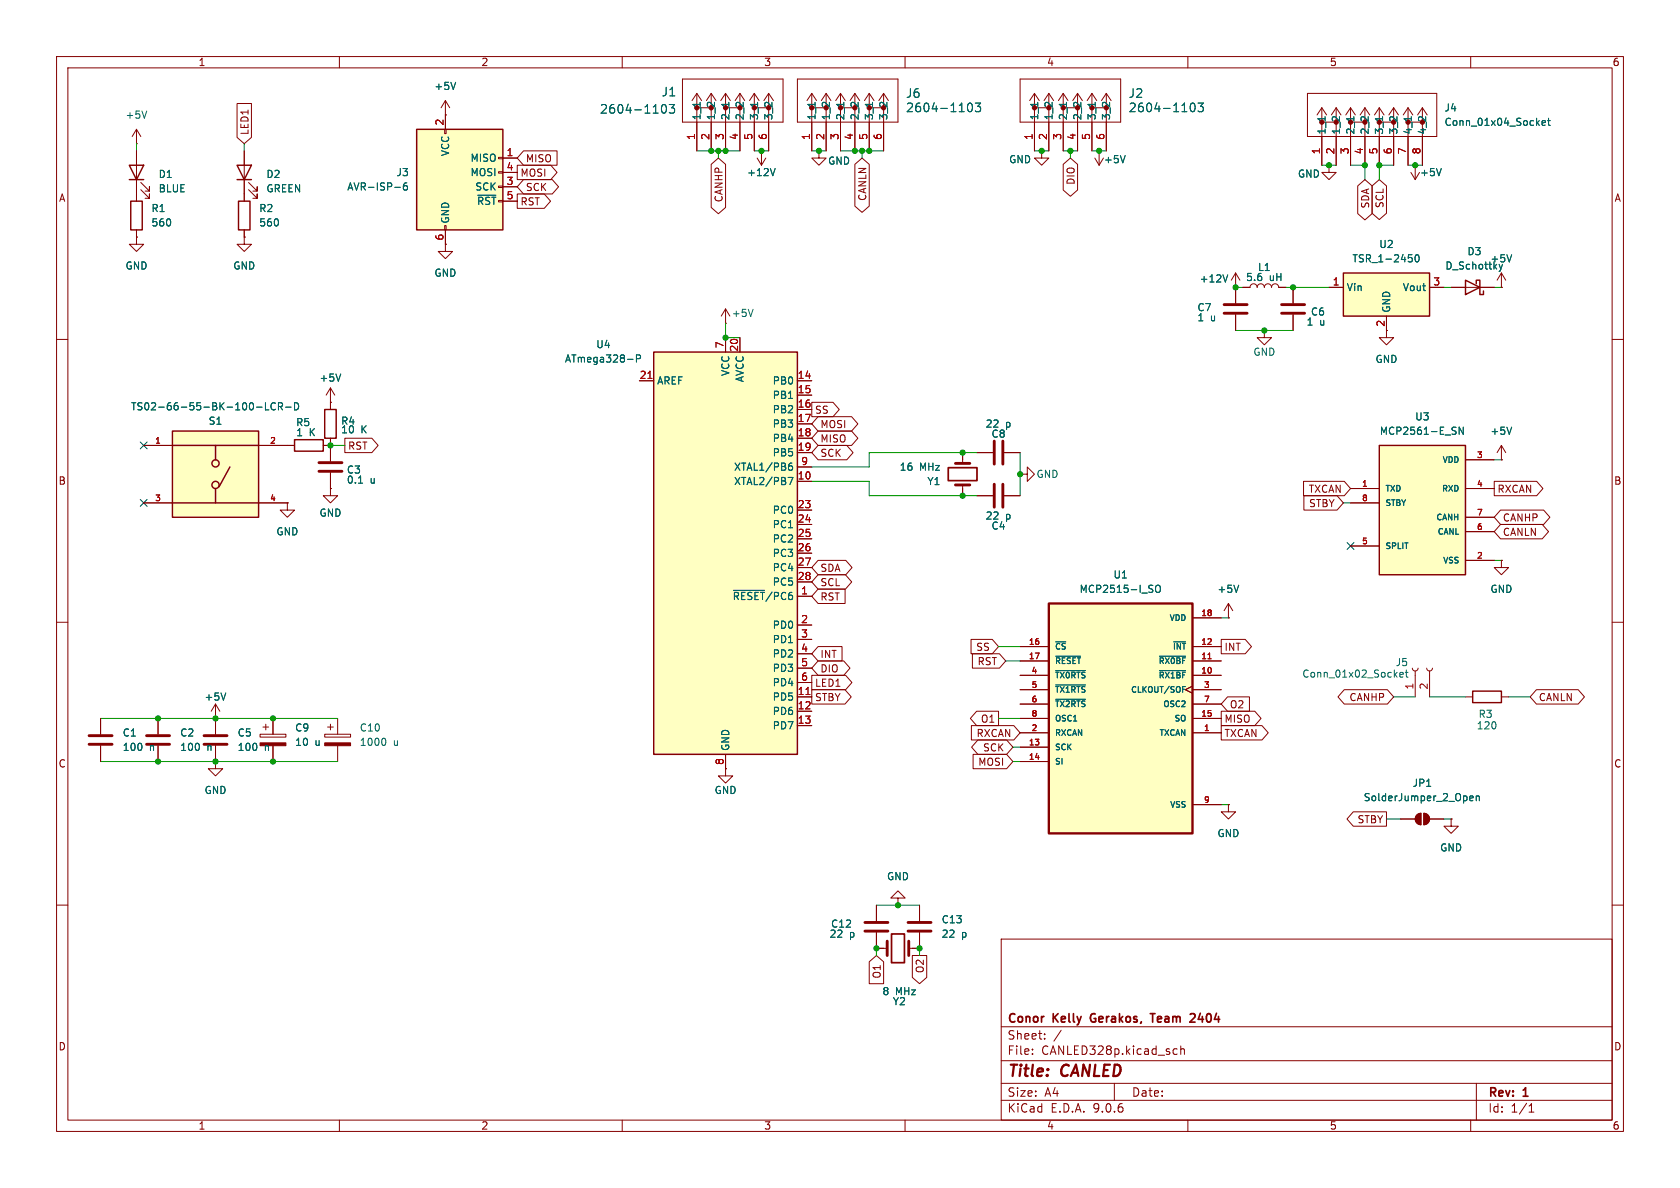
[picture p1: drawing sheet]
<svg xmlns="http://www.w3.org/2000/svg" width="297mm" height="210mm" viewBox="0 0 297 210" stroke-linecap="round" stroke-linejoin="round" font-family="sans-serif">
<g fill="none" stroke="#840000" stroke-width=".18">
<path d="M10 10h277v190h-277zM12 12h273v186h-273zM60 10v2M110 10v2M120.6 14h17.8v7.6h-17.8zM123.2 19.1h2.5M123.2 16.5v10.2M123.2 16.5l-.9 1.3M123.2 16.5l.8 1.3M125.7 16.5v10.2M125.7 16.5l-.8 1.3M125.7 16.5l.9 1.3"/>
<path d="M128.3 16.5v10.2M128.3 19.1h2.5M128.3 16.5l-.9 1.3M128.3 16.5l.8 1.3M130.8 16.5v10.2M130.8 16.5l-.8 1.3M130.8 16.5l.9 1.3M133.3 19.1h2.6M133.3 16.5v10.2M133.3 16.5l-.8 1.3M133.3 16.5l.9 1.3M135.9 16.5v10.2"/>
<path d="M135.9 16.5l-.9 1.3M135.9 16.5l.8 1.3M141 14h17.7v7.6h-17.7zM143.5 19.1h2.5M143.5 16.5v10.2M143.5 16.5l-.8 1.3M143.5 16.5l.9 1.3M146 16.5v10.2M146 16.5l-.8 1.3M146 16.5l.9 1.3M148.6 19.1h2.5M148.6 16.5v10.2"/>
<path d="M148.6 16.5l-.9 1.3M148.6 16.5l.8 1.3M151.1 16.5v10.2M151.1 16.5l-.8 1.3M151.1 16.5l.9 1.3M153.7 19.1h2.5M153.7 16.5v10.2M153.7 16.5l-.9 1.3M153.7 16.5l.8 1.3M156.2 16.5v10.2M156.2 16.5l-.8 1.3M156.2 16.5l.9 1.3"/>
<path d="M160 10v2M210 10v2M260 10v2M144.8 26.7v1.2h1.2l-1.2 1.3-1.3-1.3h1.3M144.8 26.7h.1M78.7 43.2v1.3h1.3l-1.3 1.2-1.2-1.2h1.2M78.7 43.2h.1M128.3 57.2h.1M128.3 54.6l-.8 1.3M128.3 54.6l.7 1.3M128.3 54.6v2.6M10 60h2"/>
<path d="M285 60h2M10 110h2M285 110h2M38.1 127v2.8M38.1 131.8v2.8M247.6 144.8h2.6M250.5 144.1l.7-.3v2a1.02 1.02 0 0 1-.9-.6 1.02 1.02 0 0 1 .2-1.1zM251.7 143.8a1.02 1.02 0 0 1 1 1 1.02 1.02 0 0 1-1 1zM252.7 144.8h2.6M10 160h2M177 166h108v32h-108zM285 160h2"/>
<path d="M60 198v2M110 198v2M160 198v2M177 194.5h108M177 191.5h108M177 187.5h108M177 181.5h108M182.5 186.3v.1M182.5 185.5v.1M184.7 183.6v.1M184.7 182.8v.1M187.6 182.1l-1.3 2"/>
<path d="M197 191.5v3M207.5 186.3h.6M207.5 185.5h.6M208.7 185.5l.3-.1 .3 .1 .1 .9M208.7 184.9v1.5M210 198v2M260 198v2M261 191.5v6.5M270.3 196.6h.9M270.3 195.5l.4-.4v1.5"/>
</g>
<path d="M192.9 179.4l-.1 .4 .1 .7M203.3 179.2h.9M203.8 179.2v1.5M210.6 179.2l.5 .1 .2 .3-1 1.1h1" fill="none" stroke="#840000" stroke-width=".3"/>
<g fill="none" stroke="#006464" stroke-width=".18">
<path d="M117.2 18.5h.1a.83 .83 0 0 1 .6 .6 .83 .83 0 0 1-.3 .8l-.2 .1a.83 .83 0 0 1-.5-.6 .83 .83 0 0 1 .3-.9zM118.3 18.5h1l-.5 .6 .4 .1v.7l-.2 .1h-.5l-.2-.1M123.8 18.1v.7M128.8 18.1v.7M133.9 18.1v.7M144.1 18.1v.7M149.2 18.1v.7M154.2 18.1v.7M171.2 18.4l.2-.2a.83 .83 0 0 1 .6 .7 .83 .83 0 0 1-.3 .8h-.2a.82 .82 0 0 1-.3-1.3zM172.4 18.2h1l-.5 .6 .4 .1v.7l-.2 .1h-.5l-.2-.1M133.1 54.7l-.4 1.3M259.8 141.1l.6-.1v-.2l-.4-.1-.2 .2 .1 .6h.5"/>
<path d="M261 140.8l.2-.1 .3 .1v.7M261 140.7v.8"/>
</g>
<path d="M36.1 131.6h4M36.1 130h4" fill="none" stroke="#840000" stroke-width=".51"/>
<g fill="#840000" stroke="#840000" stroke-width=".18">
<path d="M250.5 144.1l.7-.3v2a1.02 1.02 0 0 1-.9-.6 1.02 1.02 0 0 1 .2-1.1z"/>
<path d="M251.7 143.8a1.02 1.02 0 0 1 1 1 1.02 1.02 0 0 1-1 1z"/>
</g>
<path d="M73.7 22.9h15.2v17.7h-15.2z" fill="#ffffc2"/>
<g fill="none" stroke="#840000" stroke-width=".18">
<path d="M78.7 17.8v5.1M78.7 17.8l-.7 1.3M78.7 17.8l.8 1.3M24.1 25.4h.1M24.1 22.9l-.7 1.2M24.1 22.9l.8 1.2M24.1 22.9v2.5M24.1 26.7v8.9M24.9 33.5l1.5 1.6v-.8v.8h-.7M24.9 32.3l1.5 1.5v-.8v.8h-.7M43.2 26.7v8.9M43.9 33.5l1.6 1.6v-.8v.8h-.8"/>
<path d="M43.9 32.3l1.6 1.5v-.8v.8h-.8M78.6 22.9h.3v.7h-.3zM78.6 39.9h.3v.7h-.3zM78.7 20.3h.1M88.1 27.8h.8v.3h-.8zM88.1 30.4h.8v.2h-.8zM88.1 32.9h.8v.2h-.8zM88.9 27.9h2.5M88.9 30.5h2.5M88.9 33h2.5M88.9 35.6h2.5M24.1 41.9v1.3h1.3l-1.3 1.3-1.2-1.3h1.2"/>
<path d="M24.1 41.9h.1M24.1 40.6v1.3M43.2 41.9v1.3h1.2l-1.2 1.3-1.3-1.3h1.3M43.2 41.9h.1M43.2 40.6v1.3M78.7 40.6v2.6M50.8 88.9v1.3h1.3l-1.3 1.2-1.3-1.2h1.3M50.8 88.9h.1M58.4 86.4v1.2h1.3l-1.3 1.3-1.3-1.3h1.3M58.4 86.4h.1"/>
</g>
<path d="M22.9 29.2h2.5l-1.3 2.6zM22.9 31.8h2.5M23.1 35.6h2v5h-2zM41.9 29.2h2.5l-1.2 2.6zM41.9 31.8h2.5M42.2 35.6h2v5h-2zM73.7 22.9h15.2v17.7h-15.2z" fill="none" stroke="#840000" stroke-width=".25"/>
<path d="M25.9 19.6l-.4 1.3M80.6 14.5l-.5 1.3M69.8 33.1h1M71.9 32.3l-.3 .1a.86 .86 0 0 0 0 1.2l.4-.1v-.4l-.2-.3-.4 .1-.1 .2M84.5 34.5h3.2" fill="none" stroke="#006464" stroke-width=".18"/>
<path d="M30.5 76.2h15.2v15.2h-15.2z" fill="#ffffc2"/>
<g fill="none" stroke="#840000" stroke-width=".25">
<path d="M30.5 76.2h15.2v15.2h-15.2zM30.5 78.7h15.2M38.1 78.7v2.6M52.1 77.7h5v2.1h-5zM57.4 72.4h2v5.1h-2zM30.5 88.9h15.2M38.1 86.4v2.5M40.6 82.6l-1.9 3.4M260.3 122.2h5.1v2h-5.1z"/>
<circle cx="38.1" cy="81.9" r=".63"/>
<circle cx="38.1" cy="85.7" r=".63"/>
</g>
<g fill="none" stroke="#840000" stroke-width=".18">
<path d="M180.3 14h17.8v7.6h-17.8zM182.9 19.1h2.5M182.9 16.5v10.2M182.9 16.5l-.9 1.3M182.9 16.5l.8 1.3M185.4 16.5v10.2M185.4 16.5l-.8 1.3M185.4 16.5l.9 1.3M188 19.1h2.5M188 16.5v10.2M188 16.5l-.9 1.3M188 16.5l.8 1.3"/>
<path d="M190.5 16.5v10.2M190.5 16.5l-.8 1.3M190.5 16.5l.8 1.3M193 19.1h2.6M193 16.5v10.2M193 16.5l-.8 1.3M193 16.5l.9 1.3M195.6 16.5v10.2M195.6 16.5l-.9 1.3M195.6 16.5l.8 1.3M193.5 27.9l.8 1.3M194.3 26.7h.1"/>
<path d="M194.3 26.7v2.5M195.1 27.9l-.8 1.3M234.9 29.2v1.3h1.3l-1.3 1.3-1.2-1.3h1.2M234.9 29.2h.1M218.4 50.8h.1M218.4 48.3l-.7 1.2M218.4 48.3l.8 1.2M218.4 48.3v5.3M218.4 55.6v2.8M219.7 50.8h1.3a.64 .64 0 0 1 .6-.6 .64 .64 0 0 1 .6 .6 .64 .64 0 0 1 .7-.6 .64 .64 0 0 1 .6 .6 .64 .64 0 0 1 .7-.6 .64 .64 0 0 1 .6 .6 .64 .64 0 0 1 .6-.6 .64 .64 0 0 1 .7 .6h1.2M228.6 50.8v2.8M228.6 55.6v2.8"/>
<path d="M25.4 78.7h5.1M45.7 78.7h6.4M57.1 78.7h1.3M58.4 71.1h.1M58.4 68.6l-.7 1.3M58.4 68.6l.8 1.3M58.4 68.6v3.8M58.4 77.5v4M25.4 88.9h5.1M45.7 88.9h5.1M58.4 83.6v2.8M249.7 118.1l.1 .4 .4 .1 .4-.1 .1-.4"/>
<path d="M250.2 118.6v4.6M252.2 118.1l.2 .4 .3 .1 .4-.1 .1-.4M252.7 118.6v4.6M38.1 134.6v1.3h1.3l-1.3 1.3-1.3-1.3h1.3M38.1 134.6h.1M57.4 129.8h4.6v.5h-4.6zM57.9 128.5h1M58.4 128v1M59.7 127v2.8M59.7 131.8v2.8M259.1 123.2h1.2M265.4 123.2h1.3"/>
</g>
<g fill="none" stroke="#006464" stroke-width=".18">
<path d="M183.5 18.1v.7M188.5 18.1v.7M193.6 18.1v.7M210.6 18.4l.2-.2a.83 .83 0 0 1 .6 .7 .83 .83 0 0 1-.3 .8h-.2a.82 .82 0 0 1-.3-1.3zM211.8 18.2h.9l-.5 .6 .5 .1v.7l-.3 .1h-.4l-.2-.1M198.9 27.5l-.4 1.3M217 48.6l-.4 1.3M45.4 72h.9M46.9 71.2v1.3h.6M48.7 71.3a.6 .6 0 0 0-.9 .4 .6 .6 0 0 0 .6 .8l.3-.2M49.2 71.9l.6-.1 .2-.2-.1-.3-.7-.1v1.3M49.5 71.9l.5 .6"/>
<path d="M50.5 72h1M52.1 71.2a.64 .64 0 0 1 .7 .6 .64 .64 0 0 1-.7 .7zM60.2 66.1l-.4 1.3M63.4 85.4h.7M247.5 119.3l.6-.1-.1-.3h-.3l-.2 .1v.6h.5M248.4 118.9h.5M248.6 118.4v1.1l.3 .2M67.9 130.5a.79 .79 0 0 1 0 1.3"/>
</g>
<path d="M216.4 53.8h4.1M216.4 55.4h4.1M226.6 53.8h4M226.6 55.4h4M56.4 81.8h4.1M56.4 83.3h4.1" fill="none" stroke="#840000" stroke-width=".51"/>
<path d="M57.4 131.3h4.6v.5h-4.6z" fill="#840000" stroke="#840000" stroke-width=".18"/>
<path d="M243.8 78.7h15.3v22.9h-15.3z" fill="#ffffc2"/>
<path d="M243.8 78.7h15.3v22.9h-15.3z" fill="none" stroke="#840000" stroke-width=".25"/>
<path d="M245.1 58.4v1.3h1.3l-1.3 1.3-1.3-1.3h1.3M238.8 86.4h5M238.8 88.9h5M238.8 96.5h5M259.1 86.4h5.1M259.1 81.3h5.1M259.1 91.4h5.1M259.1 94h5.1M259.1 99.1h5.1" fill="none" stroke="#840000" stroke-width=".18"/>
<path d="M257.2 75.5l.2 .1M257.4 76.3v.4M258.7 75.5v1.3l-.7-1.3v1.3" fill="none" stroke="#006464" stroke-width=".18"/>
<path d="M237.5 48.3h15.2v7.6h-15.2z" fill="#ffffc2"/>
<path d="M237.5 48.3h15.2v7.6h-15.2z" fill="none" stroke="#840000" stroke-width=".25"/>
<path d="M234.9 50.8h2.6M245.1 55.9v2.5M252.7 50.8h2.6M38.1 127h.1M38.1 124.5l-.8 1.2M38.1 124.5l.8 1.2M38.1 124.5v2.5" fill="none" stroke="#840000" stroke-width=".18"/>
<path d="M249 45h.6M249.6 45.6l.1 .2-.1 .4M250.3 45.1l.2-.1a.68 .68 0 0 1 .4 .7 .68 .68 0 0 1-.4 .6 .84 .84 0 0 1-.2-1.2zM39.9 122.5l-.4 1.3" fill="none" stroke="#006464" stroke-width=".18"/>
<path d="M185.4 106.7h25.4v40.6h-25.4z" fill="#ffffc2"/>
<path d="M185.4 106.7h25.4v40.6h-25.4z" fill="none" stroke="#840000" stroke-width=".41"/>
<g fill="none" stroke="#840000" stroke-width=".18">
<path d="M231.1 16.5h22.9v7.6h-22.9zM233.7 19.1v10.1M233.7 19.1l-.9 1.2M233.7 19.1l.8 1.2M236.2 19.1v10.1M236.2 19.1l-.8 1.2M236.2 19.1l.9 1.2M238.8 19.1v10.1M238.8 19.1l-.9 1.2M238.8 19.1l.8 1.2M241.3 19.1v10.1M241.3 19.1l-.8 1.2"/>
<path d="M241.3 19.1l.8 1.2M243.8 19.1v10.1M243.8 19.1l-.8 1.2M243.8 19.1l.9 1.2M246.4 19.1v10.1M246.4 19.1l-.9 1.2M246.4 19.1l.8 1.2M248.9 19.1v10.1M248.9 19.1l-.8 1.2M248.9 19.1l.9 1.2M251.5 19.1v10.1M251.5 19.1l-.9 1.2"/>
<path d="M251.5 19.1l.8 1.2M133.9 27.9l.7 1.3M134.6 26.7h.1M134.6 26.7v2.5M135.4 27.9l-.8 1.3M184.1 26.7v1.2h1.3l-1.3 1.3-1.2-1.3h1.2M184.1 26.7h.1M233.7 21.6h2.5M238.8 21.6h2.5M243.8 21.6h2.6M248.9 21.6h2.6M249.4 30.5l.8 1.3"/>
<path d="M250.2 29.2h.1M250.2 29.2v2.6M251 30.5l-.8 1.3M256.5 50.8h7.7M265.4 50.8h.1M265.4 48.3v2.5M265.4 48.3l-.7 1.2M265.4 48.3l.8 1.2M265.4 78.7l-.7 1.3M265.4 78.7l.8 1.3M265.4 78.7v2.6M170.2 80v1.9"/>
<path d="M170.2 85.7v1.9M172.7 87.6h2.8M172.7 80h2.8M177.5 87.6h2.8M177.5 80h2.8M180.3 83.8h1.3v-1.2l1.3 1.2-1.3 1.3v-1.3M180.3 83.8h.1M265.4 81.3h.1M265.4 99.1v1.2h1.3l-1.3 1.3-1.2-1.3h1.2M265.4 99.1h.1M180.3 114.3h5.1M180.3 116.8h5.1"/>
<path d="M180.3 119.4h5.1M210.8 114.3h5.1M210.8 116.8h5.1M210.8 119.4h5.1M210.8 109.2h5.1M217.2 109.2h.1M217.2 106.7l-.8 1.3M217.2 106.7l.7 1.3M217.2 106.7v2.5M17.8 127v2.8M17.8 131.8v2.8M27.9 127v2.8"/>
<path d="M27.9 131.8v2.8M46 129.8h4.5v.5h-4.5zM46.5 128.5h1M47 128v1M48.3 127v2.8M48.3 131.8v2.8M128.3 135.9v1.3h1.2l-1.2 1.2-1.3-1.2h1.3M128.3 135.9h.1M180.3 121.9h5.1M180.3 124.5h5.1M180.3 127h5.1M180.3 129.5h5.1"/>
<path d="M180.3 132.1h5.1M180.3 134.6h5.1M210.8 121.3l-1.3 .6 1.3 .7M210.8 121.9h5.1M210.8 124.5h5.1M210.8 127h5.1M210.8 129.5h5.1M158.7 158.8h1.3l-1.3-1.3-1.2 1.3h1.2v1.2M210.8 142.2h5.1M217.2 142.2v1.3h1.2l-1.2 1.3-1.3-1.3h1.3M217.2 142.2h.1M154.9 164.8v2.8h1.9"/>
<path d="M154.9 160v2.8M158.7 160h.1M162.6 164.8v2.8h-1.9M162.6 160v2.8"/>
</g>
<g fill="none" stroke="#006464" stroke-width=".18">
<path d="M137 29.8l-.4 1.3M234.3 20.6v.8M239.3 20.6v.8M244.4 20.6v.8M249.5 20.6v.8M254.8 29.8l-.4 1.3M272.6 21.7l.6-.1v-.2l-.4-.1-.2 .2 .1 .6h.5M273.6 21.3h.5M273.8 20.9v1.1l.3 .2M265 46.7l.3 .9M265.3 47.6l-.3 .4M265.6 46.7l-.3 .9"/>
<path d="M267.2 45l-.4 1.3M267.2 75.5l-.4 1.3M186.6 113.5h1.8M186.6 116h4.4M186.6 118.5h5.3M203.6 103.4l.2 .1M203.7 104.2v.4M204.3 103.6l.3-.2a.43 .43 0 0 1 .5 .5v.4a.42 .42 0 0 1-.4 .4 .42 .42 0 0 1-.4-.4zM205 116h4.6M205 118.5h4.6M207.5 113.5h2.1M219 103.4l-.4 1.3"/>
<path d="M186.6 121.1h5.3M186.6 123.6h5.3M209.1 121.8h.3M209.1 121.4h.5"/>
</g>
<path d="M213.6 116.5h.5" fill="none" stroke="#a90000" stroke-width=".18"/>
<path d="M259.1 49.5l2.5 1.3-2.5 1.3zM261 50.2v-.7h.6v2.6h.7v-.7" fill="none" stroke="#840000" stroke-width=".25"/>
<g fill="none" stroke="#840000" stroke-width=".51">
<path d="M175.8 78v4M177.3 78v4M168.9 81.9h2.5M168.9 85.7h2.5M175.8 85.6v4.1M177.3 85.6v4.1M15.7 131.6h4.1M15.7 130h4.1M25.9 131.6h4.1M25.9 130h4.1M152.9 163.1h4.1M152.9 164.6h4.1"/>
<path d="M156.8 166.4v2.5M160.5 163.1h4.1M160.5 164.6h4.1M160.7 166.4v2.5"/>
</g>
<path d="M167.6 82.7h5.1v2.3h-5.1zM157.6 165.1h2.3v5.1h-2.3z" fill="none" stroke="#840000" stroke-width=".3"/>
<path d="M46 131.3h4.5v.5h-4.5z" fill="#840000" stroke="#840000" stroke-width=".18"/>
<path d="M115.6 62.2h25.4v71.2h-25.4z" fill="#ffffc2"/>
<path d="M115.6 62.2h25.4v71.2h-25.4z" fill="none" stroke="#840000" stroke-width=".25"/>
<g fill="none" stroke="#840000" stroke-width=".18">
<path d="M41.9 18.3h2.6v6l-1.3 1.1-1.3-1.1zM24.1 26.7v2.5M24.1 31.8v3.8M43.2 26.7v2.5M43.2 31.8v3.8M78.7 20.3h.1M78.7 20.3v2.6M88.9 27.9h2.5M88.9 30.5h2.5M88.9 33h2.5M88.9 35.6h2.5M91.4 29.2h6l1.1 1.3-1.1 1.3h-6z"/>
<path d="M91.4 34.3h4.8l1.1 1.3-1.1 1.2h-4.8zM92.6 26.7h5.9v2.5h-5.9l-1.2-1.3zM92.6 31.7h5l1.1 1.3-1.1 1.3h-5l-1.2-1.3zM123.2 21.6v5.1M125.7 29.1l1.3-1.2 1.3 1.2v7.6l-1.3 1.1-1.3-1.1zM125.7 21.6v5.1M128.3 21.6v5.1M130.8 21.6v5.1M133.3 21.6v5.1M134.6 26.7h.1M135.9 21.6v5.1M143.5 21.6v5.1"/>
<path d="M144.8 26.7h.1M146 21.6v5.1M148.6 21.6v5.1M151.1 29.1l1.3-1.2 1.3 1.2v7.3l-1.3 1.1-1.3-1.1zM151.1 21.6v5.1M153.7 21.6v5.1M156.2 21.6v5.1M182.9 21.6v5.1M184.1 26.7h.1M185.4 21.6v5.1M188 29.1l1.2-1.2 1.3 1.2v4.5l-1.3 1.1-1.2-1.1zM188 21.6v5.1"/>
<path d="M190.5 21.6v5.1M193 21.6v5.1M194.3 26.7h.1M195.6 21.6v5.1M233.7 24.1v5.1M234.9 29.2h.1M236.2 24.1v5.1M238.8 24.1v5.1M240 32.9l1.3-1.1 1.3 1.1v4.9l-1.3 1.1-1.3-1.1zM241.3 24.1v5.1M242.6 32.9l1.2-1.1 1.3 1.1v4.8l-1.3 1.1-1.2-1.1zM243.8 24.1v5.1"/>
<path d="M246.4 24.1v5.1M248.9 24.1v5.1M250.2 29.2h.1M251.5 24.1v5.1M24.1 41.9h.1M24.1 40.6v1.3M43.2 41.9h.1M43.2 40.6v1.3M78.7 43.2h.1M78.7 40.6v2.6M128.3 59.7v2.5M130.8 59.7v2.5"/>
<path d="M218.4 50.8h.1M218.4 50.8v2.8M218.4 55.6v2.8M219.7 50.8h1.3M223.5 58.4v1.3h1.3l-1.3 1.3-1.3-1.3h1.3M223.5 58.4h.1M226.1 50.8h1.2M228.6 50.8v2.8M228.6 55.6v2.8M234.9 50.8h2.6M245.1 55.9v2.5M252.7 50.8h2.6"/>
<path d="M256.5 50.8h2.6M261.6 50.8h2.6M265.4 50.8h.1M25.4 78.7h5.1M45.7 78.7h6.4M57.1 78.7h1.3M58.4 71.1h.1M58.4 71.1v1.3M58.4 77.5v4M61 77.5h4.7l1.2 1.2-1.2 1.3h-4.7zM113 67.3h2.6M141 67.3h2.5"/>
<path d="M141 69.9h2.5M141 72.4h2.5M141 74.9h2.5M141 77.5h2.5M143.5 71.1h3.8l1.1 1.3-1.1 1.3h-3.8zM144.6 73.7h6l1.1 1.2-1.1 1.3h-6l-1.1-1.3zM144.6 78.7h5.1l1.1 1.3-1.1 1.3h-5.1l-1.1-1.3zM144.6 76.2h6l1.1 1.3-1.1 1.2h-6l-1.1-1.2zM25.4 88.9h5.1M45.7 88.9h5.1M50.8 88.9h.1M58.4 86.4h.1"/>
<path d="M58.4 83.6v2.8M141 80h2.5M141 82.6h2.5M141 85.1h2.5M141 90.2h2.5M141 92.7h2.5M141 95.3h2.5M141 97.8h2.5M144.6 99.1h4.9l1.1 1.2-1.1 1.3h-4.9l-1.1-1.3zM170.2 80v1.3M170.2 86.4v1.2M172.7 80h2.8"/>
<path d="M172.7 87.6h2.8M177.5 80h2.8M177.5 87.6h2.8M230.4 85.1h7.2l1.2 1.3-1.2 1.2h-7.2zM230.5 87.6h5.9l1.1 1.3-1.1 1.3h-5.9zM238.8 86.4h5M238.8 88.9h5M238.8 96.5h5M259.1 86.4h5.1M259.1 81.3h5.1M259.1 91.4h5.1M259.1 94h5.1"/>
<path d="M259.1 99.1h5.1M264.2 85.1h7.5l1.1 1.3-1.1 1.2h-7.5zM265.3 92.7h7.4l1.1 1.3-1.1 1.3h-7.4l-1.1-1.3zM265.3 90.2h7.6l1.1 1.2-1.1 1.3h-7.6l-1.1-1.3zM265.4 81.3h.1M265.4 99.1h.1M141 100.3h2.5M141 102.9h2.5M141 105.4h2.5M141 110.5h2.5M141 113h2.5M141 115.6h2.5"/>
<path d="M141 118.1h2.5M143.5 119.4h6l1.1 1.3-1.1 1.2h-6zM144.6 114.3h4.3v2.5h-4.3l-1.1-1.2zM144.6 116.8h4.6l1.1 1.3-1.1 1.3h-4.6l-1.1-1.3zM144.6 104.1h4.8v2.6h-4.8l-1.1-1.3zM144.6 101.6h4.9l1.1 1.3-1.1 1.2h-4.9l-1.1-1.2zM171.7 113h3.7l1.1 1.3-1.1 1.3h-3.7zM171.9 115.6h4.8l1.1 1.2-1.1 1.3h-4.8zM180.3 114.3h5.1M180.3 116.8h5.1M180.3 119.4h5.1M210.8 114.3h5.1"/>
<path d="M210.8 116.8h5.1M210.8 119.4h5.1M210.8 109.2h5.1M215.9 113h4.2l1.1 1.3-1.1 1.3h-4.2zM217.2 109.2h.1M17.8 127v2.8M17.8 131.8v2.8M27.9 127v2.8M27.9 131.8v2.8M38.1 134.6h.1M38.1 127h.1M38.1 127v2.8"/>
<path d="M38.1 131.8v2.8M48.3 127v2.8M48.3 131.8v2.8M128.3 135.9h.1M128.3 133.4v2.5M141 120.7h2.5M141 123.2h2.5M141 125.7h2.5M141 128.3h2.5M143.5 121.9h5.9l1.1 1.3-1.1 1.3h-5.9zM171.7 128.3h7.5l1.1 1.2-1.1 1.3h-7.5zM172 133.3h6l1.1 1.3-1.1 1.3h-6z"/>
<path d="M172.7 125.7h3.8v2.6h-3.8l-1.2-1.3zM172.9 130.8h5.1l1.1 1.3-1.1 1.3h-5.1l-1.1-1.3zM180.3 121.9h5.1M180.3 124.5h5.1M180.3 127h5.1M180.3 129.5h5.1M180.3 132.1h5.1M180.3 134.6h5.1M210.8 121.3l-1.3 .6 1.3 .7M210.8 121.9h5.1M210.8 124.5h5.1M210.8 127h5.1"/>
<path d="M210.8 129.5h5.1M215.9 125.7h5.9l1.1 1.3-1.1 1.3h-5.9zM215.9 128.3h7.2l1.1 1.2-1.1 1.3h-7.2zM217 123.2h3.9v2.5h-3.9l-1.1-1.2zM237.6 121.9h7.7l1.1 1.3-1.1 1.3h-7.7l-1.1-1.3zM271.6 121.9h7.4l1.1 1.3-1.1 1.3h-7.4l-1.1-1.3zM210.8 142.2h5.1M217.2 142.2h.1M239.2 143.5h5.9v2.6h-5.9l-1.1-1.3zM247.6 144.8h2.6M252.7 144.8h2.6M256.5 144.8v1.3h1.3l-1.3 1.2-1.2-1.2h1.2"/>
<path d="M256.5 144.8h.1M153.7 170l1.2-1.1 1.3 1.1v3.9h-2.5zM154.9 164.8v2.8h1.3M154.9 160v2.8M158.7 160h.1M161.3 168.9h2.5v3.9l-1.2 1.1-1.3-1.1zM162.6 164.8v2.8h-1.3M162.6 160v2.8"/>
</g>
<path d="M114.5 66.9h.8M213.6 116.5h.5M142.5 122.8h.7" fill="none" stroke="#a90000" stroke-width=".18"/>
<g fill="none" stroke="#006464" stroke-width=".18">
<path d="M80.6 14.5l-.5 1.3M117.2 18.5h.1a.83 .83 0 0 1 .6 .6 .83 .83 0 0 1-.3 .8l-.2 .1a.83 .83 0 0 1-.5-.6 .83 .83 0 0 1 .3-.9zM118.3 18.5h1l-.5 .6 .4 .1v.7l-.2 .1h-.5l-.2-.1M123.8 18.1v.7M128.8 18.1v.7M133.9 18.1v.7M144.1 18.1v.7M149.2 18.1v.7M154.2 18.1v.7M171.2 18.4l.2-.2a.83 .83 0 0 1 .6 .7 .83 .83 0 0 1-.3 .8h-.2a.82 .82 0 0 1-.3-1.3zM172.4 18.2h1l-.5 .6 .4 .1v.7l-.2 .1h-.5l-.2-.1M183.5 18.1v.7"/>
<path d="M188.5 18.1v.7M193.6 18.1v.7M210.6 18.4l.2-.2a.83 .83 0 0 1 .6 .7 .83 .83 0 0 1-.3 .8h-.2a.82 .82 0 0 1-.3-1.3zM211.8 18.2h.9l-.5 .6 .5 .1v.7l-.3 .1h-.4l-.2-.1M69.8 33.1h1M71.9 32.3l-.3 .1a.86 .86 0 0 0 0 1.2l.4-.1v-.4l-.2-.3-.4 .1-.1 .2M84.5 34.5h3.2M137 29.8l-.4 1.3M198.9 27.5l-.4 1.3M234.3 20.6v.8M239.3 20.6v.8M244.4 20.6v.8"/>
<path d="M249.5 20.6v.8M254.8 29.8l-.4 1.3M272.6 21.7l.6-.1v-.2l-.4-.1-.2 .2 .1 .6h.5M273.6 21.3h.5M273.8 20.9v1.1l.3 .2M217 48.6l-.4 1.3M249 45h.6M249.6 45.6l.1 .2-.1 .4M250.3 45.1l.2-.1a.68 .68 0 0 1 .4 .7 .68 .68 0 0 1-.4 .6 .84 .84 0 0 1-.2-1.2zM265 46.7l.3 .9M265.3 47.6l-.3 .4M265.6 46.7l-.3 .9"/>
<path d="M267.2 45l-.4 1.3M45.4 72h.9M46.9 71.2v1.3h.6M48.7 71.3a.6 .6 0 0 0-.9 .4 .6 .6 0 0 0 .6 .8l.3-.2M49.2 71.9l.6-.1 .2-.2-.1-.3-.7-.1v1.3M49.5 71.9l.5 .6M50.5 72h1M52.1 71.2a.64 .64 0 0 1 .7 .6 .64 .64 0 0 1-.7 .7zM60.2 66.1l-.4 1.3M110.9 63.5h1M112.5 63.4l.6-.1 .1-.1v-.3l-.7-.2v1.3M257.2 75.5l.2 .1"/>
<path d="M257.4 76.3v.4M258.7 75.5v1.3l-.7-1.3v1.3M267.2 75.5l-.4 1.3M63.4 85.4h.7M139.3 84.4h.9l-.6 1.3M139.5 82.5l.4-.2 .2 .3-.1 .5h-.4l-.1-.1M140 81.9h-.4l-.1 .3M129.7 104.4h5.5M186.6 113.5h1.8M186.6 116h4.4M186.6 118.5h5.3M203.6 103.4l.2 .1"/>
<path d="M203.7 104.2v.4M204.3 103.6l.3-.2a.43 .43 0 0 1 .5 .5v.4a.42 .42 0 0 1-.4 .4 .42 .42 0 0 1-.4-.4zM205 116h4.6M205 118.5h4.6M207.5 113.5h2.1M219 103.4l-.4 1.3M39.9 122.5l-.4 1.3M186.6 121.1h5.3M186.6 123.6h5.3M209.1 121.8h.3M209.1 121.4h.5M259.8 141.1l.6-.1v-.2l-.4-.1-.2 .2 .1 .6h.5"/>
<path d="M261 140.8l.2-.1 .3 .1v.7M261 140.7v.8"/>
</g>
<g fill="none" stroke="#009600" stroke-width=".18">
<path d="M24.1 25.4v1.3M43.2 25.4v1.3M123.2 26.7h7.6M127 26.7v1.2M133.3 26.7h2.6M143.5 26.7h2.5M148.6 26.7h7.6M152.4 26.7v1.2M182.9 26.7h2.5M188 26.7h2.5M189.2 26.7v1.2M193 26.7h2.6"/>
<path d="M233.7 29.2h2.5M238.8 29.2h2.5v2.6M246.4 29.2h-2.6v2.6M248.9 29.2h2.6M128.3 57.2v2.5h2.5M218.4 50.8h1.3M218.4 58.4h10.2M227.3 50.8h7.6M255.3 50.8h1.2M264.2 50.8h1.2M58.4 78.7h2.6M143.5 85.1h10.2v2.5h19"/>
<path d="M172.7 80h-19v2.6h-10.2M180.3 80v7.6M237.5 88.9h1.3M264.2 99.1h1.2M264.2 81.3h1.2M176.5 114.3h3.8M177.8 116.8h2.5M215.9 109.2h1.3M17.8 134.6h41.9M17.8 127h41.9M176.5 127h3.8M179.1 134.6h1.2"/>
<path d="M179.1 132.1h1.2M246.4 123.2h3.8M252.7 123.2h6.4M266.7 123.2h3.8M215.9 142.2h1.3M245.1 144.8h2.5M255.3 144.8h1.2M154.9 167.6v1.3M154.9 160h7.7M162.6 167.6v1.3"/>
</g>
<path d="M24.8 78.1l1.2 1.2M26 78.1l-1.2 1.2M24.8 88.3l1.2 1.2M26 88.3l-1.2 1.2M238.2 95.9l1.2 1.2M239.4 95.9l-1.2 1.2" fill="none" stroke="#000084" stroke-width=".18"/>
<g fill="#009600" stroke="#009600" stroke-width=".18">
<circle cx="128.3" cy="26.7" r=".46"/>
<circle cx="134.6" cy="26.7" r=".46"/>
<circle cx="125.7" cy="26.7" r=".46"/>
<circle cx="127" cy="26.7" r=".46"/>
<circle cx="234.9" cy="29.2" r=".46"/>
<circle cx="241.3" cy="29.2" r=".46"/>
<circle cx="189.2" cy="26.7" r=".46"/>
<circle cx="184.1" cy="26.7" r=".46"/>
<circle cx="218.4" cy="50.8" r=".46"/>
<circle cx="194.3" cy="26.7" r=".46"/>
<circle cx="223.5" cy="58.4" r=".46"/>
<circle cx="228.6" cy="50.8" r=".46"/>
<circle cx="250.2" cy="29.2" r=".46"/>
<circle cx="243.8" cy="29.2" r=".46"/>
<circle cx="153.7" cy="26.7" r=".46"/>
<circle cx="170.2" cy="80" r=".46"/>
<circle cx="180.3" cy="83.8" r=".46"/>
<circle cx="144.8" cy="26.7" r=".46"/>
<circle cx="128.3" cy="59.7" r=".46"/>
<circle cx="152.4" cy="26.7" r=".46"/>
<circle cx="151.1" cy="26.7" r=".46"/>
<circle cx="170.2" cy="87.6" r=".46"/>
<circle cx="154.9" cy="167.6" r=".46"/>
<circle cx="48.3" cy="134.6" r=".46"/>
<circle cx="162.6" cy="167.6" r=".46"/>
<circle cx="158.7" cy="160" r=".46"/>
<circle cx="38.1" cy="134.6" r=".46"/>
<circle cx="38.1" cy="127" r=".46"/>
<circle cx="58.4" cy="78.7" r=".46"/>
<circle cx="48.3" cy="127" r=".46"/>
<circle cx="27.9" cy="134.6" r=".46"/>
<circle cx="27.9" cy="127" r=".46"/>
</g>
<g font-size="2.8" fill="#840000">
<text x="178" y="190.9">Title:</text>
<text x="187.7" y="190.9">CANLED</text>
</g>
<g font-size="2.1" fill="#006464">
<text x="116.9" y="17.2">J1</text>
<text x="160.1" y="17.5">J6</text>
<text x="199.4" y="17.5">J2</text>
<text x="106" y="20.3">2604-1103</text>
<text x="160.1" y="20">2604-1103</text>
<text x="199.4" y="20">2604-1103</text>
</g>
<g font-size="2.1" fill="#840000">
<text x="178" y="184">Sheet:</text>
<text x="178" y="181.2">Conor</text>
<text x="186.2" y="181.2">Kelly</text>
<text x="193.5" y="181.2">Gerakos,</text>
<text x="204.8" y="181.2">Team</text>
<text x="212.3" y="181.2">2404</text>
<text x="178" y="186.7">File:</text>
<text x="184.1" y="186.7">CANLED328p.kicad_sch</text>
<text x="178" y="196.9">KiCad</text>
<text x="178" y="194.1">Size:</text>
<text x="184.7" y="194.1">A4</text>
<text x="185.7" y="196.9">E.D.A.</text>
<text x="193.3" y="196.9">9.0.6</text>
<text x="200" y="194.1">Date:</text>
<text x="263" y="194.3">Rev:</text>
<text x="263" y="196.9">Id:</text>
<text x="267.1" y="196.9">1/1</text>
<text x="269.4" y="194.3">1</text>
</g>
<g font-size="1.8" fill="#840000">
<text x="35" y="11.9">1</text>
<text x="85" y="11.9">2</text>
<text x="135" y="11.9">3</text>
<text x="185" y="11.9">4</text>
<text x="235" y="11.9">5</text>
<text x="285" y="11.9">6</text>
<text x="44.1" y="24" transform="rotate(-90 44.1 24)">LED1</text>
<text x="92.9" y="28.9">MISO</text>
<text x="10.3" y="35.9">A</text>
<text x="91.9" y="31.4">MOSI</text>
<text x="92.9" y="34">SCK</text>
<text x="128" y="35.9" transform="rotate(-90 128 35.9)">CANHP</text>
<text x="153.4" y="35.6" transform="rotate(-90 153.4 35.6)">CANLN</text>
<text x="190.2" y="32.8" transform="rotate(-90 190.2 32.8)">DIO</text>
<text x="285.3" y="35.9">A</text>
<text x="91.9" y="36.5">RST</text>
<text x="242.3" y="37" transform="rotate(-90 242.3 37)">SDA</text>
<text x="244.8" y="36.9" transform="rotate(-90 244.8 36.9)">SCL</text>
<text x="144" y="73.3">SS</text>
<text x="144.9" y="75.9">MOSI</text>
<text x="61.4" y="79.7">RST</text>
<text x="144.9" y="81">SCK</text>
<text x="144.9" y="78.4">MISO</text>
<text x="10.3" y="85.9">B</text>
<text x="231.3" y="87.3">TXCAN</text>
<text x="231.3" y="89.9">STBY</text>
<text x="264.6" y="87.3">RXCAN</text>
<text x="285.3" y="85.9">B</text>
<text x="265.6" y="94.9">CANLN</text>
<text x="265.6" y="92.4">CANHP</text>
<text x="144.9" y="101.3">SDA</text>
<text x="144.9" y="106.4">RST</text>
<text x="144.9" y="103.8">SCL</text>
<text x="144.9" y="116.5">INT</text>
<text x="144.9" y="119.1">DIO</text>
<text x="172.5" y="115.3">SS</text>
<text x="172.7" y="117.8">RST</text>
<text x="216.4" y="115.3">INT</text>
<text x="144" y="121.6">LED1</text>
<text x="144" y="124.1">STBY</text>
<text x="217.3" y="125.4">O2</text>
<text x="238.5" y="124.1">CANHP</text>
<text x="271.9" y="124.1">CANLN</text>
<text x="172.5" y="130.5">RXCAN</text>
<text x="173.3" y="128">O1</text>
<text x="216.4" y="128">MISO</text>
<text x="216.4" y="130.5">TXCAN</text>
<text x="10.3" y="135.9">C</text>
<text x="172.8" y="135.6">MOSI</text>
<text x="173.7" y="133">SCK</text>
<text x="285.3" y="135.9">C</text>
<text x="239.9" y="145.7">STBY</text>
<text x="155.9" y="173.1" transform="rotate(-90 155.9 173.1)">O1</text>
<text x="163.5" y="172.1" transform="rotate(-90 163.5 172.1)">O2</text>
<text x="10.3" y="185.9">D</text>
<text x="285.3" y="185.9">D</text>
<text x="35" y="199.9">1</text>
<text x="85" y="199.9">2</text>
<text x="135" y="199.9">3</text>
<text x="185" y="199.9">4</text>
<text x="235" y="199.9">5</text>
<text x="285" y="199.9">6</text>
</g>
<g font-size="1.8" fill="#006464">
<text x="76.7" y="16.1">+5V</text>
<text x="22.1" y="21.2">+5V</text>
<text x="124.1" y="21.3" transform="rotate(-90 124.1 21.3)">1_1</text>
<text x="126.6" y="21.3" transform="rotate(-90 126.6 21.3)">1_2</text>
<text x="129.1" y="21.3" transform="rotate(-90 129.1 21.3)">2_1</text>
<text x="131.7" y="21.3" transform="rotate(-90 131.7 21.3)">2_2</text>
<text x="134.2" y="21.3" transform="rotate(-90 134.2 21.3)">3_1</text>
<text x="136.8" y="21.3" transform="rotate(-90 136.8 21.3)">3_2</text>
<text x="144.4" y="21.3" transform="rotate(-90 144.4 21.3)">1_1</text>
<text x="146.9" y="21.3" transform="rotate(-90 146.9 21.3)">1_2</text>
<text x="149.5" y="21.3" transform="rotate(-90 149.5 21.3)">2_1</text>
<text x="152" y="21.3" transform="rotate(-90 152 21.3)">2_2</text>
<text x="154.5" y="21.3" transform="rotate(-90 154.5 21.3)">3_1</text>
<text x="157.1" y="21.3" transform="rotate(-90 157.1 21.3)">3_2</text>
<text x="183.7" y="21.3" transform="rotate(-90 183.7 21.3)">1_1</text>
<text x="186.3" y="21.3" transform="rotate(-90 186.3 21.3)">1_2</text>
<text x="188.8" y="21.3" transform="rotate(-90 188.8 21.3)">2_1</text>
<text x="191.4" y="21.3" transform="rotate(-90 191.4 21.3)">2_2</text>
<text x="193.9" y="21.3" transform="rotate(-90 193.9 21.3)">3_1</text>
<text x="196.4" y="21.3" transform="rotate(-90 196.4 21.3)">3_2</text>
<text x="234.5" y="23.9" transform="rotate(-90 234.5 23.9)">1_1</text>
<text x="237.1" y="23.9" transform="rotate(-90 237.1 23.9)">1_2</text>
<text x="239.6" y="23.9" transform="rotate(-90 239.6 23.9)">2_1</text>
<text x="242.2" y="23.9" transform="rotate(-90 242.2 23.9)">2_2</text>
<text x="244.7" y="23.9" transform="rotate(-90 244.7 23.9)">3_1</text>
<text x="247.2" y="23.9" transform="rotate(-90 247.2 23.9)">3_2</text>
<text x="249.8" y="23.9" transform="rotate(-90 249.8 23.9)">4_1</text>
<text x="252.3" y="23.9" transform="rotate(-90 252.3 23.9)">4_2</text>
<text x="255.3" y="19.9">J4</text>
<text x="255.3" y="22.5">Conn_01x04_Socket</text>
<text x="79.6" y="27.7" transform="rotate(-90 79.6 27.7)">VCC</text>
<text x="83.1" y="28.8">MISO</text>
<text x="146.3" y="29.3">GND</text>
<text x="178.3" y="29.1">GND</text>
<text x="195.1" y="29.1">+5V</text>
<text x="27.9" y="31.7">D1</text>
<text x="27.9" y="34.2">BLUE</text>
<text x="47" y="31.7">D2</text>
<text x="47" y="34.2">GREEN</text>
<text x="61.3" y="33.9">AVR-ISP-6</text>
<text x="70" y="31.3">J3</text>
<text x="83.1" y="31.3">MOSI</text>
<text x="83.9" y="33.9">SCK</text>
<text x="132" y="31.3">+12V</text>
<text x="229.4" y="31.6">GND</text>
<text x="250.9" y="31.3">+5V</text>
<text x="26.7" y="37.7">R1</text>
<text x="26.7" y="40.2">560</text>
<text x="45.7" y="37.7">R2</text>
<text x="45.7" y="40.2">560</text>
<text x="79.6" y="39.6" transform="rotate(-90 79.6 39.6)">GND</text>
<text x="84.2" y="36.4">~{RST}</text>
<text x="22.1" y="47.9">GND</text>
<text x="41.1" y="47.9">GND</text>
<text x="239" y="46.6">TSR_1-2450</text>
<text x="243.7" y="44">U2</text>
<text x="255.4" y="47.9">D_Schottky</text>
<text x="259.3" y="45.3">D3</text>
<text x="263.4" y="46.6">+5V</text>
<text x="76.7" y="49.1">GND</text>
<text x="212" y="50.1">+12V</text>
<text x="220.2" y="49.9">5.6</text>
<text x="222.3" y="48.1">L1</text>
<text x="224.4" y="49.9">uH</text>
<text x="238" y="51.7">Vin</text>
<text x="247.9" y="51.7">Vout</text>
<text x="129.3" y="56.2">+5V</text>
<text x="211.6" y="55.2">C7</text>
<text x="211.6" y="57">1</text>
<text x="214" y="57">u</text>
<text x="230.9" y="57.8">1</text>
<text x="231.7" y="56">C6</text>
<text x="233.3" y="57.8">u</text>
<text x="246" y="55.4" transform="rotate(-90 246 55.4)">GND</text>
<text x="99.8" y="64.3">ATmega328-P</text>
<text x="105.3" y="61.8">U4</text>
<text x="221.5" y="63.1">GND</text>
<text x="243.1" y="64.4">GND</text>
<text x="56.4" y="67.7">+5V</text>
<text x="116.1" y="68.2">AREF</text>
<text x="129.1" y="66.6" transform="rotate(-90 129.1 66.6)">VCC</text>
<text x="131.7" y="67.7" transform="rotate(-90 131.7 67.7)">AVCC</text>
<text x="136.5" y="68.2">PB0</text>
<text x="136.5" y="70.7">PB1</text>
<text x="23.1" y="72.7">TS02-66-55-BK-100-LCR-D</text>
<text x="36.8" y="75.3">S1</text>
<text x="52.3" y="75.5">R5</text>
<text x="52.3" y="77.3">1</text>
<text x="54.7" y="77.3">K</text>
<text x="60.2" y="75.3">R4</text>
<text x="60.2" y="76.8">10</text>
<text x="63.8" y="76.8">K</text>
<text x="136.5" y="73.3">PB2</text>
<text x="136.5" y="75.8">PB3</text>
<text x="174.2" y="75.8">22</text>
<text x="175.2" y="77.6">C8</text>
<text x="177.8" y="75.8">p</text>
<text x="243.8" y="77.1">MCP2561-E_SN</text>
<text x="250.1" y="74.5">U3</text>
<text x="263.4" y="77.1">+5V</text>
<text x="61.2" y="83.9">C3</text>
<text x="129.7" y="83.4">XTAL1/PB6</text>
<text x="136.5" y="78.3">PB4</text>
<text x="136.5" y="80.9">PB5</text>
<text x="159" y="83.4">16</text>
<text x="162.6" y="83.4">MHz</text>
<text x="61.2" y="85.7">0.1</text>
<text x="65.4" y="85.7">u</text>
<text x="129.7" y="86">XTAL2/PB7</text>
<text x="163.9" y="86">Y1</text>
<text x="183.1" y="84.7">GND</text>
<text x="48.8" y="94.8">GND</text>
<text x="56.4" y="91.5">GND</text>
<text x="136.5" y="91">PC0</text>
<text x="136.5" y="93.6">PC1</text>
<text x="174.2" y="92">22</text>
<text x="175.2" y="93.8">C4</text>
<text x="177.8" y="92">p</text>
<text x="136.5" y="96.1">PC2</text>
<text x="136.5" y="98.7">PC3</text>
<text x="136.5" y="101.2">PC4</text>
<text x="129.4" y="106.3">~{RESET}/PC6</text>
<text x="136.5" y="103.7">PC5</text>
<text x="190.8" y="105">MCP2515-I_SO</text>
<text x="196.7" y="102.5">U1</text>
<text x="215.1" y="105">+5V</text>
<text x="263.4" y="105">GND</text>
<text x="136.5" y="111.4">PD0</text>
<text x="136.5" y="113.9">PD1</text>
<text x="136.5" y="116.4">PD2</text>
<text x="136.5" y="119">PD3</text>
<text x="230.1" y="120">Conn_01x02_Socket</text>
<text x="246.6" y="118">J5</text>
<text x="36.1" y="124.1">+5V</text>
<text x="136.5" y="121.5">PD4</text>
<text x="136.5" y="124.1">PD5</text>
<text x="21.6" y="130.4">C1</text>
<text x="31.8" y="130.4">C2</text>
<text x="41.9" y="130.4">C5</text>
<text x="52.1" y="129.5">C9</text>
<text x="63.5" y="129.5">C10</text>
<text x="136.5" y="126.6">PD6</text>
<text x="136.5" y="129.1">PD7</text>
<text x="261" y="129.1">120</text>
<text x="261.3" y="127.1">R3</text>
<text x="21.6" y="132.9">100</text>
<text x="26.4" y="132.9">n</text>
<text x="31.8" y="132.9">100</text>
<text x="36.6" y="132.9">n</text>
<text x="41.9" y="132.9">100</text>
<text x="46.7" y="132.9">n</text>
<text x="52.1" y="132.1">10</text>
<text x="55.7" y="132.1">u</text>
<text x="63.5" y="132.1">1000</text>
<text x="69.5" y="132.1">u</text>
<text x="129.1" y="132.8" transform="rotate(-90 129.1 132.8)">GND</text>
<text x="36.1" y="140.6">GND</text>
<text x="126.2" y="140.6">GND</text>
<text x="241" y="141.8">SolderJumper_2_Open</text>
<text x="249.6" y="139.3">JP1</text>
<text x="215.1" y="148.2">GND</text>
<text x="156.7" y="155.8">GND</text>
<text x="254.5" y="150.7">GND</text>
<text x="146.6" y="166">22</text>
<text x="146.8" y="164.2">C12</text>
<text x="150.2" y="166">p</text>
<text x="166.4" y="163.4">C13</text>
<text x="166.4" y="166">22</text>
<text x="170" y="166">p</text>
<text x="155.9" y="176.1">8</text>
<text x="157.8" y="177.9">Y2</text>
<text x="158.3" y="176.1">MHz</text>
</g>
<g font-size="1.8" fill="#a90000">
<text x="78.5" y="22.3" transform="rotate(-90 78.5 22.3)">2</text>
<text x="89.5" y="27.7">1</text>
<text x="122.9" y="24.8" transform="rotate(-90 122.9 24.8)">1</text>
<text x="125.5" y="24.8" transform="rotate(-90 125.5 24.8)">2</text>
<text x="128" y="24.8" transform="rotate(-90 128 24.8)">3</text>
<text x="130.6" y="24.8" transform="rotate(-90 130.6 24.8)">4</text>
<text x="133.1" y="24.8" transform="rotate(-90 133.1 24.8)">5</text>
<text x="135.6" y="24.8" transform="rotate(-90 135.6 24.8)">6</text>
<text x="143.3" y="24.8" transform="rotate(-90 143.3 24.8)">1</text>
<text x="145.8" y="24.8" transform="rotate(-90 145.8 24.8)">2</text>
<text x="148.3" y="24.8" transform="rotate(-90 148.3 24.8)">3</text>
<text x="150.9" y="24.8" transform="rotate(-90 150.9 24.8)">4</text>
<text x="153.4" y="24.8" transform="rotate(-90 153.4 24.8)">5</text>
<text x="156" y="24.8" transform="rotate(-90 156 24.8)">6</text>
<text x="182.6" y="24.8" transform="rotate(-90 182.6 24.8)">1</text>
<text x="185.2" y="24.8" transform="rotate(-90 185.2 24.8)">2</text>
<text x="187.7" y="24.8" transform="rotate(-90 187.7 24.8)">3</text>
<text x="190.2" y="24.8" transform="rotate(-90 190.2 24.8)">4</text>
<text x="192.8" y="24.8" transform="rotate(-90 192.8 24.8)">5</text>
<text x="195.3" y="24.8" transform="rotate(-90 195.3 24.8)">6</text>
<text x="233.4" y="27.4" transform="rotate(-90 233.4 27.4)">1</text>
<text x="236" y="27.4" transform="rotate(-90 236 27.4)">2</text>
<text x="238.5" y="27.4" transform="rotate(-90 238.5 27.4)">3</text>
<text x="241" y="27.4" transform="rotate(-90 241 27.4)">4</text>
<text x="243.6" y="27.4" transform="rotate(-90 243.6 27.4)">5</text>
<text x="246.1" y="27.4" transform="rotate(-90 246.1 27.4)">6</text>
<text x="248.7" y="27.4" transform="rotate(-90 248.7 27.4)">7</text>
<text x="251.2" y="27.4" transform="rotate(-90 251.2 27.4)">8</text>
<text x="89.5" y="30.2">4</text>
<text x="89.5" y="32.8">3</text>
<text x="89.5" y="35.3">5</text>
<text x="78.5" y="42.6" transform="rotate(-90 78.5 42.6)">6</text>
<text x="235.5" y="50.5">1</text>
<text x="253.3" y="50.5">3</text>
<text x="244.9" y="57.9" transform="rotate(-90 244.9 57.9)">2</text>
<text x="128" y="61.7" transform="rotate(-90 128 61.7)">7</text>
<text x="130.6" y="62.3" transform="rotate(-90 130.6 62.3)">20</text>
<text x="113" y="67.1">21</text>
<text x="140.9" y="67.1">14</text>
<text x="140.9" y="69.6">15</text>
<text x="140.9" y="72.1">16</text>
<text x="140.9" y="74.7">17</text>
<text x="140.9" y="77.2">18</text>
<text x="140.9" y="79.8">19</text>
<text x="141.5" y="82.3">9</text>
<text x="140.9" y="84.8">10</text>
<text x="140.9" y="89.9">23</text>
<text x="140.9" y="92.5">24</text>
<text x="140.9" y="95">25</text>
<text x="140.9" y="97.5">26</text>
<text x="140.9" y="100.1">27</text>
<text x="140.9" y="102.6">28</text>
<text x="141.5" y="105.2">1</text>
<text x="141.5" y="110.2">2</text>
<text x="141.5" y="112.8">3</text>
<text x="141.5" y="115.3">4</text>
<text x="141.5" y="117.9">5</text>
<text x="140.9" y="122.9">11</text>
<text x="140.9" y="125.5">12</text>
<text x="141.5" y="120.4">6</text>
<text x="249.9" y="122" transform="rotate(-90 249.9 122)">1</text>
<text x="252.5" y="122" transform="rotate(-90 252.5 122)">2</text>
<text x="140.9" y="128">13</text>
<text x="128" y="135.3" transform="rotate(-90 128 135.3)">8</text>
</g>
<g font-size="1.4" fill="#a90000">
<text x="27.3" y="78.5">1</text>
<text x="47.6" y="78.5">2</text>
<text x="261" y="81">3</text>
<text x="27.3" y="88.6">3</text>
<text x="47.6" y="88.6">4</text>
<text x="240.7" y="86.1">1</text>
<text x="240.7" y="88.6">8</text>
<text x="261" y="86.1">4</text>
<text x="261" y="91.2">7</text>
<text x="261" y="93.7">6</text>
<text x="240.7" y="96.3">5</text>
<text x="261" y="98.8">2</text>
<text x="212.3" y="109">18</text>
<text x="181.8" y="114">16</text>
<text x="181.8" y="116.6">17</text>
<text x="182.3" y="119.1">4</text>
<text x="212.3" y="114">12</text>
<text x="212.3" y="116.6">11</text>
<text x="212.3" y="119.1">10</text>
<text x="182.3" y="121.7">5</text>
<text x="182.3" y="124.2">6</text>
<text x="212.7" y="121.7">3</text>
<text x="212.7" y="124.2">7</text>
<text x="181.8" y="131.8">13</text>
<text x="182.3" y="126.7">8</text>
<text x="182.3" y="129.3">2</text>
<text x="212.3" y="126.7">15</text>
<text x="212.7" y="129.3">1</text>
<text x="181.8" y="134.4">14</text>
<text x="212.7" y="142">9</text>
</g>
<g font-size="1.4" fill="#006464">
<text x="254.9" y="82">VDD</text>
<text x="244.9" y="87.1">TXD</text>
<text x="244.9" y="89.6">STBY</text>
<text x="254.8" y="87.1">RXD</text>
<text x="253.8" y="92.2">CANH</text>
<text x="254" y="94.7">CANL</text>
<text x="244.9" y="97.3">SPLIT</text>
<text x="255" y="99.8">VSS</text>
<text x="206.6" y="110">VDD</text>
<text x="186.4" y="115">~{CS}</text>
<text x="186.4" y="117.6">~{RESET}</text>
<text x="204.7" y="117.6">~{RX0BF}</text>
<text x="207.2" y="115">~{INT}</text>
<text x="186.4" y="120.1">~{TX0RTS}</text>
<text x="186.4" y="122.7">~{TX1RTS}</text>
<text x="186.4" y="125.2">~{TX2RTS}</text>
<text x="199.8" y="122.7">CLKOUT/SOF</text>
<text x="204.7" y="120.1">~{RX1BF}</text>
<text x="205.5" y="125.2">OSC2</text>
<text x="186.4" y="127.7">OSC1</text>
<text x="186.4" y="130.3">RXCAN</text>
<text x="204.9" y="130.3">TXCAN</text>
<text x="207.5" y="127.7">SO</text>
<text x="186.4" y="132.8">SCK</text>
<text x="186.4" y="135.4">SI</text>
<text x="206.7" y="143">VSS</text>
</g>
</svg>
